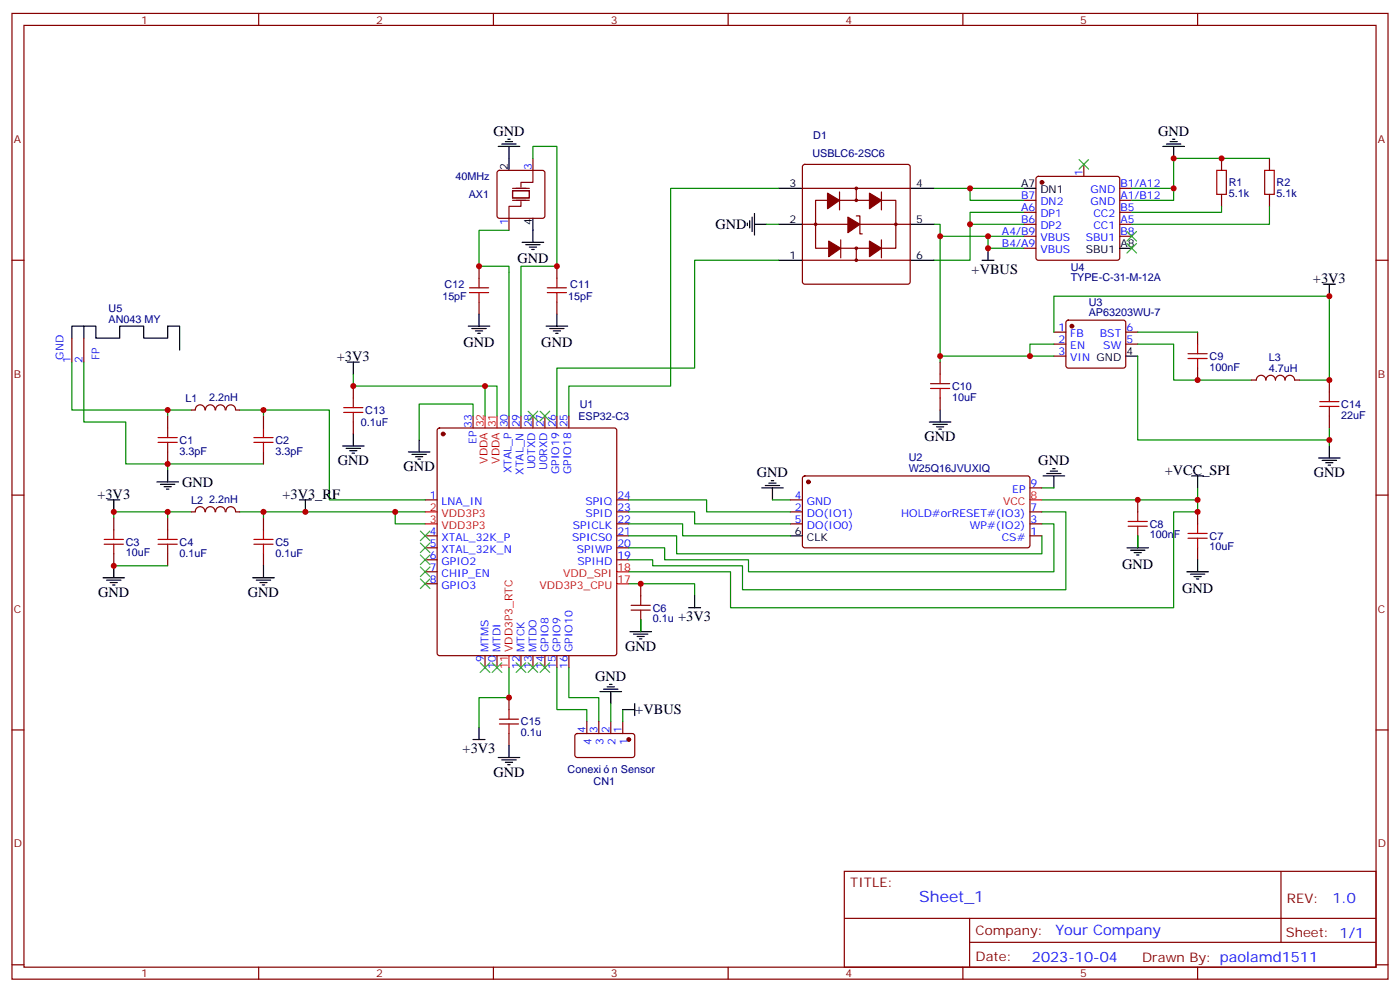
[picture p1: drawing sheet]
<svg xmlns="http://www.w3.org/2000/svg" width="412mm" height="292mm" viewBox="0 0 412 292" stroke-linecap="round" stroke-linejoin="round" font-family="sans-serif">
<g fill="none" stroke="#870000" stroke-width=".35">
<path d="M3.5 4h405.4v284.3h-405.4zM7.1 7.5h398.2v277.3h-398.2zM76.2 4v3.5M145.3 4v3.5M214.5 4v3.5M283.6 4v3.5M352.8 4v3.5M146.6 50.4l.5-.2h12.7l.5 .2 .2 .5v12.7l-.2 .5-.5 .2h-12.7l-.5-.3-.2-.4v-12.7zM157 46.6v3.6M301.6 59h3.6M305.4 52.1l.5-.2h23.2l.5 .2 .2 .5v23.3l-.2 .5-.5 .2h-23.2l-.5-.2-.2-.5v-23.3zM319.3 48.4v3.5"/>
<path d="M329.8 59h3.6M329.8 55.5h3.6M3.5 76.6h3.6M141.1 78.4v3.5M149.9 64.3v3.5M164 78.4v3.5M301.6 62.5h3.6M301.6 66h3.6M301.6 69.6h3.6M301.6 73.1h3.6M329.8 62.5h3.6M329.8 66h3.6"/>
<path d="M329.8 69.6h3.6M405.3 76.6h3.6M141.1 89v3.5M164 89v3.5M104.1 113.7v3.5M104.1 124.2v3.6M129 126.2l.5-.2h51.5l.5 .2 .2 .5v65.6l-.3 .5-.4 .2h-51.5l-.5-.2-.2-.5v-65.6zM139.3 122.5v3.5M149.9 122.5v3.5M153.5 122.5v3.5M157 122.5v3.5M160.5 122.5v3.5"/>
<path d="M164 122.5v3.5M167.6 122.5v3.5M3.5 145.8h3.6M49.4 152.5v3.5M77.6 152.5v3.5M125.2 147.2h3.6M125.2 157.8h3.6M181.7 147.2h3.5M181.7 157.8h3.5M181.7 154.2h3.5M181.7 150.7h3.5M335.1 147.2v3.5"/>
<path d="M335.1 157.8v3.5M352.8 150.7v3.5M405.3 145.8h3.6M49.4 163.1v3.5M77.6 163.1v3.5M125.2 161.3h3.6M125.2 164.8h3.6M125.2 168.3h3.6M125.2 171.9h3.6M181.7 161.3h3.5M181.7 164.8h3.5M188.7 171.9v3.5"/>
<path d="M352.8 161.3v3.5M142.9 193v3.6M146.4 193v3.6M153.5 193v3.6M157 193v3.6M160.5 193v3.6M164 193v3.6M167.6 193v3.6M188.7 182.5v3.5M3.5 214.9h3.6M405.3 214.9h3.6M248.7 256.5h156.6v28.3h-156.6z"/>
<path d="M377.3 256.6v20.8M248.7 270.4h156.5M285.6 277.4h119.6M285.6 270.4v14.1M3.5 284.1h3.6M76.2 284.8v3.5M145.3 284.8v3.5M214.5 284.8v3.5M283.6 284.8v3.5M352.8 284.8v3.5M405.3 284.1h3.6"/>
</g>
<g fill="none" stroke="#a10000" stroke-width=".35">
<path d="M138.3 86.1h5.6M138.3 84.7h5.6M141.1 81.9v2.8M141.1 86.1v2.9M161.2 86.1h5.7M161.2 84.7h5.7M164 81.9v2.8M164 86.1v2.9M104.1 117.2v2.8M101.2 121.4h5.7M101.2 120h5.7M104.1 121.4v2.8"/>
<path d="M46.6 158.8h5.6M49.4 156v2.8M74.8 158.8h5.6M77.6 156v2.8M332.3 154.9h5.7M332.3 153.5h5.7M335.1 150.7v2.8M335.1 154.9v2.9M350 158.5h5.6M350 157.1h5.6M352.8 154.2v2.9M352.8 158.5v2.8"/>
<path d="M46.6 160.2h5.6M49.4 160.2v2.9M74.8 160.2h5.6M77.6 160.2v2.9M185.9 179.6h5.7M185.9 178.2h5.7M188.7 175.4v2.8M188.7 179.6v2.9"/>
</g>
<g fill="#870000" stroke="#870000" stroke-width=".35">
<circle cx="130.5" cy="127.8" r=".53"/>
<circle cx="306.9" cy="53.7" r=".53"/>
</g>
<path d="M142.9 122.5v3.5M146.4 122.5v3.5M125.2 150.7h3.6M125.2 154.2h3.6M181.7 171.9h3.5M181.7 168.3h3.5M149.9 193v3.6" fill="none" stroke="#f00" stroke-width=".35"/>
<path d="M151 56.2h4.9v2.1h-4.9zM151 59h4.9M151 55.5h4.9M153.5 59.3v1.4h-3.6v3.6M157 50.2v3.5h-3.5v1.4" fill="none" stroke="#870012" stroke-width=".35"/>
<g fill="none" stroke="#000" stroke-width=".35">
<path d="M149.9 46.6v3.6M301.6 55.5h3.6M157 64.3v3.5M329.8 73.1h3.6M102.3 106.6h3.5M104.1 106.6v3.5M49.4 138.4v3.5M100.9 131.3h6.3M102 132h4.2M103 132.7h2.1M103.7 133.4h.7M104.1 127.8v3.5"/>
<path d="M120.3 133.1h6.3M121.4 133.8h4.2M122.4 134.5h2.1M123.1 135.2h.7M123.5 129.5v3.6M308.3 139.4h4.3M309.4 138.7h2.1M310.1 138h.7M31.7 147.2h3.6M33.5 147.2v3.5M46.2 141.9h6.4M47.3 142.6h4.2"/>
<path d="M48.3 143.3h2.1M49 144h.7M88.2 147.2h3.5M90 147.2v3.5M307.3 140.1h6.3M310.4 140.1v3.6M335.1 157.8v3.5M351 140.1h3.5M352.8 140.1v3.6M30.3 170.1h6.4M31.4 170.8h4.2M32.5 171.5h2.1"/>
<path d="M33.2 172.2h.7M33.5 166.6v3.5M74.4 170.1h6.4M75.5 170.8h4.2M76.6 171.5h2.1M77.3 172.2h.7M77.6 166.6v3.5M202.8 178.9h3.6M204.6 175.4v3.5M332 161.3h6.3M333 162h4.3M334.1 162.7h2.1"/>
<path d="M334.8 163.4h.7M349.6 168.3h6.4M350.7 169.1h4.2M351.7 169.8h2.1M352.4 170.5h.7M352.8 164.8v3.5M185.6 186h6.3M186.6 186.7h4.3M187.7 187.4h2.1M188.4 188.1h.7M188.7 182.5v3.5"/>
</g>
<g fill="none" stroke="#008700" stroke-width=".35">
<path d="M157 46.6v-3.5h7v35.3h-10.5v44.1M149.9 67.8h-8.8v10.6h8.8v44.1M104.1 110.1v3.6h38.8v8.8M142.9 113.7h3.5v8.8M56.4 120.7h-7v1.8M70.6 120.7h26.4v26.5h28.2M139.3 122.5v-3.5h-15.8v10.5M49.4 150.7h-15.9v1.8M56.4 150.7h-7v1.8M70.6 150.7h7M116.4 150.7v3.5h8.8M125.2 150.7h-47.6v1.8"/>
<path d="M352.8 143.7v7h-7.1v28.2h-130.5v-10.6h-30M33.5 166.6h15.9M185.2 171.9h19.4v3.5"/>
</g>
<path d="M236.6 48.6l.5-.2h30.3l.5 .2 .2 .5v33.9l-.2 .5-.5 .2h-30.3l-.5-.3-.2-.4v-33.9z" fill="#fff" stroke="#870000" stroke-width=".35"/>
<g fill="none" stroke="#000" stroke-width=".35">
<path d="M146.8 43.1h6.3M147.8 42.4h4.2M148.9 41.7h2.1M149.6 41h.7M149.9 43.1v3.5M229.3 55.5h7.1M268.1 55.5h7.1M342.5 43.1h6.4M343.6 42.4h4.2M344.7 41.7h2.1M345.4 41h.7M345.7 43.1v3.5"/>
<path d="M153.8 71.3h6.4M154.9 72h4.2M155.9 72.7h2.1M156.6 73.4h.7M157 67.8v3.5M220.1 65.7v.7M220.8 65v2.1M221.5 63.9v4.3M222.2 66h3.6M222.2 62.9v6.3M229.3 76.6h7.1M229.3 66h7.1"/>
<path d="M268.1 76.6h7.1M268.1 66h7.1M289.3 76.6h3.5M291 73.1v3.5M21.2 99.6v-3.6h7v3.6h7.1v-3.6h7v3.6h7.1v-3.6h3.5v7.1M24.7 96v3.6M137.9 96h6.4M139 96.7h4.2M140.1 97.4h2.1M140.8 98.1h.7M141.1 92.5v3.5M160.9 96h6.3"/>
<path d="M161.9 96.7h4.3M163 97.4h2.1M163.7 98.1h.7M164 92.5v3.5M389.8 83.7h3.5M391.6 83.7v3.5M331.6 104.8h3.5M273.8 124.2h6.3M274.8 125h4.2M275.9 125.7h2.1M276.6 126.4h.7M276.9 120.7v3.5"/>
<path d="M388.4 134.8h6.4M389.5 135.5h4.2M390.5 136.2h2.1M391.2 136.9h.7M391.6 131.3v3.5M224.4 143.7h6.3M225.4 142.9h4.3M226.5 142.2h2.1M227.2 141.5h.7M227.5 143.7v3.5M232.8 157.8h3.6M139.3 217.7h3.6"/>
<path d="M141.1 214.2v3.5M149.9 219.5v3.5M176.7 203.6h6.4M177.8 202.9h4.2M178.9 202.2h2.1M179.6 201.5h.7M179.9 203.6v3.6M183.4 208.9h3.6M187 207.2v3.5M146.8 223h6.3M147.8 223.7h4.2M148.9 224.4h2.1"/>
<path d="M149.6 225.1h.7"/>
</g>
<g fill="none" stroke="#870000" stroke-width=".35">
<path d="M236.4 55.5h31.7M240.2 59h23.7v14.1h-23.7zM247.3 56.5v5.3M252.2 55.5v3.5M259.6 56.5v5.3M359.8 46.6v3.6M359.8 57.2v3.5M373.9 46.6v3.6M373.9 57.2v3.5M236.4 76.6h31.7M236.4 66h31.7M247.6 70.6v5.3"/>
<path d="M252.2 63.6h1.1v5.3h.7M252.2 73.1v3.5M259.6 70.6v5.3M21.2 99.6v7M24.7 99.6v7M310.4 97.8h3.6M314.2 94.5l.5-.2h16.2l.5 .2 .2 .5v12.7l-.2 .5-.5 .2h-16.2l-.5-.3-.2-.4v-12.7zM331.6 97.8h3.5M352.8 97.8v3.5M276.9 106.6v3.5M276.9 117.2v3.5M310.4 101.3h3.6"/>
<path d="M310.4 104.8h3.6M331.6 101.3h3.5M352.8 108.4v3.5M368.7 111.9h1.4M370.1 111.9a1.41 1.41 0 0 1 1.4-1.4 1.41 1.41 0 0 1 1.4 1.4M372.9 111.9a1.41 1.41 0 0 1 1.4-1.4 1.41 1.41 0 0 1 1.4 1.4M375.7 111.9a1.41 1.41 0 0 1 1.4-1.4 1.41 1.41 0 0 1 1.4 1.4M378.5 111.9a1.41 1.41 0 0 1 1.4-1.4 1.41 1.41 0 0 1 1.5 1.4h1.4M391.6 111.9v3.5M49.4 122.5v3.5M49.4 133.1v3.5M60.4 120.7a1.41 1.41 0 0 0-1.4-1.5 1.41 1.41 0 0 0-1.5 1.5h-1.1"/>
<path d="M60.5 120.7a1.41 1.41 0 0 1 1.4-1.5 1.41 1.41 0 0 1 1.4 1.5M63.5 120.7a1.41 1.41 0 0 1 1.4-1.5 1.41 1.41 0 0 1 1.4 1.5M66.6 120.7a1.41 1.41 0 0 1 1.4-1.5 1.41 1.41 0 0 1 1.4 1.5M69.5 120.7h1.1M77.6 122.5v3.5M77.6 133.1v3.5M391.6 122.5v3.5M33.5 152.5v3.5M60.4 150.7a1.41 1.41 0 0 0-1.4-1.5 1.41 1.41 0 0 0-1.5 1.5h-1.1M60.5 150.7a1.41 1.41 0 0 1 1.4-1.5 1.41 1.41 0 0 1 1.4 1.5M63.5 150.7a1.41 1.41 0 0 1 1.4-1.5 1.41 1.41 0 0 1 1.4 1.5M66.6 150.7a1.41 1.41 0 0 1 1.4-1.5 1.41 1.41 0 0 1 1.4 1.5"/>
<path d="M69.5 150.7h1.1M232.8 150.7h3.6M232.8 147.2h3.6M232.8 154.2h3.6M236.6 140.3l.5-.2 65.9 .1 .4 .6-.1 20.1-.6 .4-65.9-.1-.4-.6v-19.8zM303.4 150.7h3.5M303.4 154.2h3.5M303.4 157.8h3.5M303.4 143.7h3.5M33.5 163.1v3.5M149.9 205.4v3.5M149.9 216v3.5"/>
<path d="M169.6 216.2l.4-.2h16.5l.5 .7-.1 5.9-.6 .4h-16.5l-.5-.7v-5.6zM172.9 212.4v3.6M176.4 212.4v3.6M179.9 212.4v3.6M183.4 212.4v3.6"/>
<circle cx="252.2" cy="59" r=".35"/>
<circle cx="252.2" cy="55.5" r=".35"/>
<circle cx="240.2" cy="66" r=".35"/>
<circle cx="252.2" cy="76.6" r=".35"/>
<circle cx="252.2" cy="73.1" r=".35"/>
<circle cx="263.9" cy="66" r=".35"/>
</g>
<g fill="#870000" stroke="#870000" stroke-width=".35">
<path d="M249.8 63.9l3.5 2.1-3.5 2.5z"/>
<path d="M244.1 71l3.5 2.1-3.5 2.5z"/>
<path d="M256.1 71l3.5 2.1-3.5 2.5z"/>
<path d="M243.8 56.9l3.5 2.1-3.5 2.5z"/>
<path d="M256.1 56.9l3.5 2.1-3.5 2.5z"/>
<circle cx="238.1" cy="141.9" r=".53"/>
<circle cx="315.7" cy="96" r=".53"/>
<circle cx="185.2" cy="217.7" r=".53"/>
</g>
<g fill="none" stroke="#008700" stroke-width=".35">
<path d="M229.3 55.5h-31.7v58.2h-30v8.8M275.2 55.5h26.4M285.8 55.5v3.5h15.8M333.4 55.5h12.3v3.5h-12.3M373.9 46.6h-28.2v8.9M225.8 66h3.5M229.3 76.6h-24.7v31.8h-40.6v14.1M275.2 66h1.7v3.6h24.7M276.9 69.6v35.2M285.8 66h15.8M291 69.6v3.5h10.6M301.6 62.5h-15.8v14.1h-10.6"/>
<path d="M359.8 60.7v1.8h-26.4M373.9 60.7v5.3h-40.5M310.4 97.8v-10.6h81.2v24.7h-8.8M335.1 97.8h17.7M21.2 106.6v14.1h28.2M24.7 106.6v17.6h12.3v12.4h12.4M310.4 104.8h-33.5v1.8M310.4 101.3h-7v3.5M335.1 101.3h10.6v10.6h23M335.1 104.8v24.7h56.5M49.4 136.6h28.2M49.4 136.6v1.8"/>
<path d="M77.6 120.7v1.8M391.6 126v5.3M185.2 157.8h14.1v5.3h107.6v-5.3M185.2 150.7h19.4v3.5h28.2M185.2 147.2h22.9v3.5h24.7M185.2 154.2h15.9v3.6h31.7M227.5 147.2h5.3M306.9 147.2h45.9M306.9 154.2h3.5v14.1h-89.9v-3.5h-24.7v-3.5h-10.6M306.9 150.7h7.1v22.9h-95.3v-7h-26.4v-1.8h-7.1M306.9 143.7h3.5M335.1 157.8v3.5"/>
<path d="M149.9 196.6v8.8h-8.8v8.8M164 196.6v12.3h8.9v3.5M167.6 196.6v8.8h8.8v7M188.7 182.5v3.5M179.9 207.2v5.2M183.4 208.9v3.5"/>
</g>
<g fill="none" stroke="#3c3" stroke-width=".35">
<path d="M317.9 47l2.8 2.8M320.7 47l-2.8 2.8M332 71.7l2.8 2.8M332 68.2l2.8 2.8M334.8 71.7l-2.8 2.8M334.8 68.2l-2.8 2.8M155.6 121.1l2.8 2.8M158.4 121.1l-2.8 2.8M159.1 121.1l2.8 2.8M161.9 121.1l-2.8 2.8M123.8 156.4l2.8 2.8M123.8 159.9l2.8 2.8"/>
<path d="M126.6 156.4l-2.8 2.8M126.6 159.9l-2.8 2.8M123.8 170.5l2.8 2.8M123.8 163.4l2.8 2.8M123.8 166.9l2.8 2.9M126.6 170.5l-2.8 2.8M126.6 163.4l-2.8 2.8M126.6 166.9l-2.8 2.9M141.5 195.2l2.8 2.8M144.3 195.2l-2.8 2.8M145 195.2l2.8 2.8M147.8 195.2l-2.8 2.8"/>
<path d="M152 195.2l2.9 2.8M154.9 195.2l-2.9 2.8M155.6 195.2l2.8 2.8M158.4 195.2l-2.8 2.8M159.1 195.2l2.8 2.8M161.9 195.2l-2.8 2.8"/>
</g>
<g fill="none" stroke="#a10000" stroke-width=".35">
<path d="M358.4 50.2h2.8v7h-2.8zM372.5 50.2h2.9v7h-2.9zM274.1 114.4h5.7M274.1 113h5.7M276.9 110.1v2.9M276.9 114.4v2.8M350 104.1h5.6M350 105.6h5.6M352.8 101.3v2.8M352.8 105.6v2.8M388.8 119.7h5.6M388.8 118.3h5.6"/>
<path d="M391.6 115.4v2.9M391.6 119.7v2.8M46.6 130.2h5.6M46.6 128.8h5.6M49.4 126v2.8M49.4 130.2v2.9M74.8 130.2h5.6M74.8 128.8h5.6M77.6 126v2.8M77.6 130.2v2.9M30.7 158.8h5.6M33.5 156v2.8"/>
<path d="M30.7 160.2h5.6M33.5 160.2v2.9M147.1 213.1h5.7M147.1 211.7h5.7M149.9 208.9v2.8M149.9 213.1v2.9"/>
</g>
<path d="M303.4 147.2h3.5" fill="none" stroke="#f00" stroke-width=".35"/>
<g fill="#c00">
<circle cx="141.1" cy="78.4" r=".88"/>
<circle cx="164" cy="78.4" r=".88"/>
<circle cx="142.9" cy="113.7" r=".88"/>
<circle cx="104.1" cy="113.7" r=".88"/>
<circle cx="116.4" cy="150.7" r=".88"/>
<circle cx="77.6" cy="150.7" r=".88"/>
<circle cx="90" cy="150.7" r=".88"/>
<circle cx="49.4" cy="150.7" r=".88"/>
<circle cx="352.8" cy="150.7" r=".88"/>
<circle cx="285.8" cy="55.5" r=".88"/>
<circle cx="291" cy="69.6" r=".88"/>
<circle cx="285.8" cy="66" r=".88"/>
<circle cx="291" cy="73.1" r=".88"/>
<circle cx="345.7" cy="55.5" r=".88"/>
<circle cx="359.8" cy="46.6" r=".88"/>
<circle cx="345.7" cy="46.6" r=".88"/>
<circle cx="33.5" cy="150.7" r=".88"/>
<circle cx="188.7" cy="171.9" r=".88"/>
<circle cx="49.4" cy="120.7" r=".88"/>
<circle cx="49.4" cy="136.6" r=".88"/>
<circle cx="77.6" cy="120.7" r=".88"/>
<circle cx="33.5" cy="166.6" r=".88"/>
<circle cx="149.9" cy="205.4" r=".88"/>
<circle cx="352.8" cy="147.2" r=".88"/>
<circle cx="335.1" cy="147.2" r=".88"/>
<circle cx="352.8" cy="111.9" r=".88"/>
<circle cx="391.6" cy="129.5" r=".88"/>
<circle cx="303.4" cy="104.8" r=".88"/>
<circle cx="276.9" cy="69.6" r=".88"/>
<circle cx="276.9" cy="104.8" r=".88"/>
<circle cx="391.6" cy="111.9" r=".88"/>
<circle cx="391.6" cy="87.2" r=".88"/>
</g>
<text font-size="4.6" fill="#00f" x="270.8" y="265.6">Sheet_1</text>
<g font-size="4.2">
<text x="145.3" y="39.9">GND</text>
<text x="341.1" y="39.9">GND</text>
<text x="210.8" y="67.5">GND</text>
<text x="152.4" y="77.4">GND</text>
<text x="286.2" y="80.6">+VBUS</text>
<text x="386.8" y="83.4">+3V3</text>
<text x="99.2" y="106.3">+3V3</text>
<text x="136.5" y="102.1">GND</text>
<text x="159.5" y="102.1">GND</text>
<text x="272.3" y="129.9">GND</text>
<text x="99.5" y="136.9">GND</text>
<text x="305.9" y="136.8">GND</text>
<text x="53.6" y="143.3">GND</text>
<text x="118.9" y="138.7">GND</text>
<text x="223" y="140.4">GND</text>
<text x="343.1" y="139.8">+VCC_SPI</text>
<text x="387" y="140.5">GND</text>
<text x="28.7" y="146.9">+3V3</text>
<text x="83.2" y="146.8">+3V3_RF</text>
<text x="330.6" y="167.4">GND</text>
<text x="28.9" y="175.8">GND</text>
<text x="73" y="175.8">GND</text>
<text x="348.2" y="174.4">GND</text>
<text x="199.8" y="182.9">+3V3</text>
<text x="184.1" y="191.6">GND</text>
<text x="175.3" y="200.5">GND</text>
<text x="187.1" y="210.3">+VBUS</text>
<text x="136.3" y="221.7">+3V3</text>
<text x="145.3" y="228.7">GND</text>
</g>
<g font-size="4.2" fill="#00f">
<text x="392.5" y="265.8">1.0</text>
<text x="310.9" y="275.4">Your Company</text>
<text x="304" y="283.2">2023-10-04</text>
</g>
<g font-size="3.9" fill="#800">
<text x="250.5" y="261.1">TITLE:</text>
<text x="379.1" y="265.8">REV:</text>
<text x="287.4" y="275.3">Company:</text>
<text x="378.7" y="275.9">Sheet: 1/1</text>
<text x="287.4" y="283">Date:</text>
<text x="336.4" y="283.1">Drawn By: paolamd1511</text>
</g>
<g font-size="3.2" fill="#800">
<text x="41.6" y="6.9">1</text>
<text x="110.8" y="6.9">2</text>
<text x="179.9" y="6.9">3</text>
<text x="249.1" y="6.9">4</text>
<text x="318.2" y="6.9">5</text>
<text x="4.1" y="42.1">A</text>
<text x="405.9" y="42.1">A</text>
<text x="4.1" y="111.2">B</text>
<text x="405.9" y="111.2">B</text>
<text x="4.1" y="180.3">C</text>
<text x="405.9" y="180.3">C</text>
<text x="4.1" y="249.5">D</text>
<text x="405.9" y="249.5">D</text>
<text x="41.6" y="287.8">1</text>
<text x="110.8" y="287.8">2</text>
<text x="179.9" y="287.8">3</text>
<text x="249.1" y="287.8">4</text>
<text x="318.2" y="287.8">5</text>
</g>
<g font-size="3.2" fill="#000080">
<text x="239.6" y="40.9">D1</text>
<text x="239.3" y="46.1">USBLC6-2SC6</text>
<text x="134.2" y="53.1">40MHz</text>
<text x="138.1" y="58.4">AX1</text>
<text x="361.9" y="58">5.1k</text>
<text x="361.9" y="54.8">R1</text>
<text x="376.1" y="58">5.1k</text>
<text x="376.1" y="54.8">R2</text>
<text x="315.4" y="82.9">TYPE-C-31-M-12A</text>
<text x="315.4" y="79.7">U4</text>
<text x="130.3" y="88.4">15pF</text>
<text x="131" y="84.9">C12</text>
<text x="167.3" y="88.4">15pF</text>
<text x="168" y="84.9">C11</text>
<text x="32" y="95">AN043 MY</text>
<text x="32" y="91.7">U5</text>
<text x="320.7" y="93.2">AP63203WU-7</text>
<text x="320.7" y="90.1">U3</text>
<text x="356.3" y="106.1">C9</text>
<text x="373.8" y="106.4">L3</text>
<text x="356.3" y="109.1">100nF</text>
<text x="373.8" y="109.4">4.7uH</text>
<text x="54.6" y="118.5">L1</text>
<text x="61.6" y="118.1">2.2nH</text>
<text x="280.5" y="118">10uF</text>
<text x="280.5" y="114.9">C10</text>
<text x="106.3" y="125.4">0.1uF</text>
<text x="107.6" y="121.9">C13</text>
<text x="170.4" y="123.6">ESP32-C3</text>
<text x="170.8" y="120.1">U1</text>
<text x="395.1" y="123.3">22uF</text>
<text x="395.1" y="120.2">C14</text>
<text x="52.9" y="130.8">C1</text>
<text x="81.1" y="130.8">C2</text>
<text x="52.9" y="133.8">3.3pF</text>
<text x="81.1" y="133.8">3.3pF</text>
<text x="267.7" y="135.8">U2</text>
<text x="267.7" y="138.9">W25Q16JVUXIQ</text>
<text x="56.3" y="148.4">L2</text>
<text x="61.6" y="148.1">2.2nH</text>
<text x="338.7" y="155.4">C8</text>
<text x="37" y="160.8">C3</text>
<text x="52.9" y="160.7">C4</text>
<text x="81.1" y="160.7">C5</text>
<text x="338.7" y="158.5">100nF</text>
<text x="356.3" y="158.9">C7</text>
<text x="37" y="163.8">10uF</text>
<text x="52.9" y="163.8">0.1uF</text>
<text x="81.1" y="163.8">0.1uF</text>
<text x="356.3" y="162.1">10uF</text>
<text x="192.3" y="183.3">0.1u</text>
<text x="192.3" y="180.1">C6</text>
<text x="153.5" y="213.6">C15</text>
<text x="153.5" y="216.8">0.1u</text>
<text x="167.2" y="227.7">Conexi</text>
<text x="180.3" y="227.7">n Sensor</text>
<text x="174.9" y="231.2">CN1</text>
</g>
<g font-size="3.2">
<text x="149.6" y="50.2" transform="rotate(-90 149.6 50.2)">2</text>
<text x="232.6" y="55.1">3</text>
<text x="269.9" y="55.1">4</text>
<text x="300.8" y="55.1">A7</text>
<text x="306.5" y="56.9">DN1</text>
<text x="232.6" y="65.7">2</text>
<text x="269.9" y="65.7">5</text>
<text x="156.6" y="66.3" transform="rotate(-90 156.6 66.3)">4</text>
<text x="232.6" y="76.3">1</text>
<text x="269.9" y="76.3">6</text>
<text x="319.9" y="74.5">SBU1</text>
<text x="330" y="72.7">A8</text>
<text x="331.8" y="104.5">4</text>
<text x="234.2" y="157.4">6</text>
<text x="237.7" y="159.2">CLK</text>
</g>
<g font-size="3.2" fill="#00f">
<text x="156.6" y="50.2" transform="rotate(-90 156.6 50.2)">3</text>
<text x="318.9" y="51.9" transform="rotate(-90 318.9 51.9)">1</text>
<text x="300.8" y="58.6">B7</text>
<text x="321.3" y="56.9">GND</text>
<text x="330" y="58.6">A1/B12</text>
<text x="330" y="55.1">B1/A12</text>
<text x="300.8" y="65.7">B6</text>
<text x="300.8" y="62.2">A6</text>
<text x="306.5" y="60.4">DN2</text>
<text x="306.5" y="63.9">DP1</text>
<text x="321.3" y="60.4">GND</text>
<text x="322.1" y="63.9">CC2</text>
<text x="330" y="65.7">A5</text>
<text x="330" y="62.2">B5</text>
<text x="149.6" y="66.3" transform="rotate(-90 149.6 66.3)">1</text>
<text x="295.2" y="69.2">A4/B9</text>
<text x="306.5" y="67.5">DP2</text>
<text x="306.5" y="71">VBUS</text>
<text x="319.9" y="71">SBU1</text>
<text x="322.1" y="67.5">CC1</text>
<text x="330" y="69.2">B8</text>
<text x="295.2" y="72.7">B4/A9</text>
<text x="306.5" y="74.5">VBUS</text>
<text x="311.8" y="97.4">1</text>
<text x="311.8" y="101">2</text>
<text x="315.3" y="99.2">FB</text>
<text x="324" y="99.2">BST</text>
<text x="331.8" y="101">5</text>
<text x="331.8" y="97.4">6</text>
<text x="18.7" y="105.9" transform="rotate(-90 18.7 105.9)">GND</text>
<text x="20.8" y="106.9" transform="rotate(-90 20.8 106.9)">1</text>
<text x="24.3" y="106.9" transform="rotate(-90 24.3 106.9)">2</text>
<text x="29.3" y="105.9" transform="rotate(-90 29.3 105.9)">FP</text>
<text x="311.8" y="104.5">3</text>
<text x="315.3" y="102.7">EN</text>
<text x="315.3" y="106.3">VIN GND</text>
<text x="325" y="102.7">SW</text>
<text x="149.6" y="125.8" transform="rotate(-90 149.6 125.8)">30</text>
<text x="153.1" y="125.8" transform="rotate(-90 153.1 125.8)">29</text>
<text x="156.6" y="125.8" transform="rotate(-90 156.6 125.8)">28</text>
<text x="160.2" y="125.8" transform="rotate(-90 160.2 125.8)">27</text>
<text x="163.7" y="125.8" transform="rotate(-90 163.7 125.8)">26</text>
<text x="167.2" y="125.8" transform="rotate(-90 167.2 125.8)">25</text>
<text x="139" y="126" transform="rotate(-90 139 126)">33</text>
<text x="140.4" y="130.6" transform="rotate(-90 140.4 130.6)">EP</text>
<text x="150.6" y="139.3" transform="rotate(-90 150.6 139.3)">XTAL_P</text>
<text x="154.2" y="139.8" transform="rotate(-90 154.2 139.8)">XTAL_N</text>
<text x="157.7" y="138.2" transform="rotate(-90 157.7 138.2)">U0TXD</text>
<text x="161.2" y="138.5" transform="rotate(-90 161.2 138.5)">U0RXD</text>
<text x="164.7" y="139.6" transform="rotate(-90 164.7 139.6)">GPIO19</text>
<text x="168.3" y="139.6" transform="rotate(-90 168.3 139.6)">GPIO18</text>
<text x="303.6" y="143.3">9</text>
<text x="126.6" y="146.8">1</text>
<text x="130.1" y="148.6">LNA_IN</text>
<text x="172.5" y="148.6">SPIQ</text>
<text x="181.9" y="146.8">24</text>
<text x="234.2" y="146.8">4</text>
<text x="237.7" y="148.6">GND</text>
<text x="298.2" y="145.1">EP</text>
<text x="168.8" y="155.6">SPICLK</text>
<text x="172.5" y="152.1">SPID</text>
<text x="181.9" y="153.9">22</text>
<text x="181.9" y="150.4">23</text>
<text x="234.2" y="150.4">2</text>
<text x="234.2" y="153.9">5</text>
<text x="237.7" y="152.1">DO(IO1)</text>
<text x="237.7" y="155.6">DO(IO0)</text>
<text x="265.4" y="152.1">HOLD#orRESET#(IO3)</text>
<text x="285.7" y="155.6">WP#(IO2)</text>
<text x="303.6" y="153.9">3</text>
<text x="303.6" y="150.4">7</text>
<text x="126.6" y="157.4">4</text>
<text x="126.6" y="160.9">5</text>
<text x="130.1" y="159.2">XTAL_32K_P</text>
<text x="168.6" y="159.2">SPICS0</text>
<text x="181.9" y="160.9">20</text>
<text x="181.9" y="157.4">21</text>
<text x="295.1" y="159.2">CS#</text>
<text x="303.6" y="157.4">1</text>
<text x="126.6" y="164.5">6</text>
<text x="126.6" y="168">7</text>
<text x="130.1" y="162.7">XTAL_32K_N</text>
<text x="130.1" y="166.2">GPIO2</text>
<text x="169.9" y="162.7">SPIWP</text>
<text x="170.1" y="166.2">SPIHD</text>
<text x="181.9" y="164.5">19</text>
<text x="126.6" y="171.5">8</text>
<text x="130.1" y="169.8">CHIP_EN</text>
<text x="130.1" y="173.3">GPIO3</text>
<text x="143.9" y="192" transform="rotate(-90 143.9 192)">MTMS</text>
<text x="147.5" y="192" transform="rotate(-90 147.5 192)">MTDI</text>
<text x="154.5" y="192" transform="rotate(-90 154.5 192)">MTCK</text>
<text x="158" y="192" transform="rotate(-90 158 192)">MTDO</text>
<text x="161.6" y="192" transform="rotate(-90 161.6 192)">GPIO8</text>
<text x="165.1" y="192" transform="rotate(-90 165.1 192)">GPIO9</text>
<text x="168.6" y="192" transform="rotate(-90 168.6 192)">GPIO10</text>
<text x="142.5" y="194.9" transform="rotate(-90 142.5 194.9)">9</text>
<text x="146" y="196.9" transform="rotate(-90 146 196.9)">10</text>
<text x="153.1" y="196.9" transform="rotate(-90 153.1 196.9)">12</text>
<text x="156.6" y="196.9" transform="rotate(-90 156.6 196.9)">13</text>
<text x="160.2" y="196.9" transform="rotate(-90 160.2 196.9)">14</text>
<text x="163.7" y="196.9" transform="rotate(-90 163.7 196.9)">15</text>
<text x="167.2" y="196.9" transform="rotate(-90 167.2 196.9)">16</text>
<text x="172.5" y="215.8" transform="rotate(-90 172.5 215.8)">4</text>
<text x="176" y="215.8" transform="rotate(-90 176 215.8)">3</text>
<text x="179.6" y="215.8" transform="rotate(-90 179.6 215.8)">2</text>
<text x="183.1" y="215.8" transform="rotate(-90 183.1 215.8)">1</text>
<text x="174.3" y="219.3" transform="rotate(-90 174.3 219.3)">4</text>
<text x="177.8" y="219.3" transform="rotate(-90 177.8 219.3)">3</text>
<text x="181.3" y="219.3" transform="rotate(-90 181.3 219.3)">2</text>
<text x="184.9" y="219.3" transform="rotate(-90 184.9 219.3)">1</text>
</g>
<g font-size="3.2" fill="#f00">
<text x="142.5" y="125.8" transform="rotate(-90 142.5 125.8)">32</text>
<text x="146" y="125.8" transform="rotate(-90 146 125.8)">31</text>
<text x="143.6" y="136.5" transform="rotate(-90 143.6 136.5)">VDDA</text>
<text x="147.1" y="136.5" transform="rotate(-90 147.1 136.5)">VDDA</text>
<text x="295.5" y="148.6">VCC</text>
<text x="303.6" y="146.8">8</text>
<text x="126.6" y="150.4">2</text>
<text x="126.6" y="153.9">3</text>
<text x="130.1" y="152.1">VDD3P3</text>
<text x="130.1" y="155.6">VDD3P3</text>
<text x="181.9" y="168">18</text>
<text x="158.9" y="173.3">VDD3P3_CPU</text>
<text x="165.9" y="169.8">VDD_SPI</text>
<text x="181.9" y="171.5">17</text>
<text x="151" y="192" transform="rotate(-90 151 192)">VDD3P3_RTC</text>
<text x="149.6" y="196.9" transform="rotate(-90 149.6 196.9)">11</text>
</g>
</svg>
